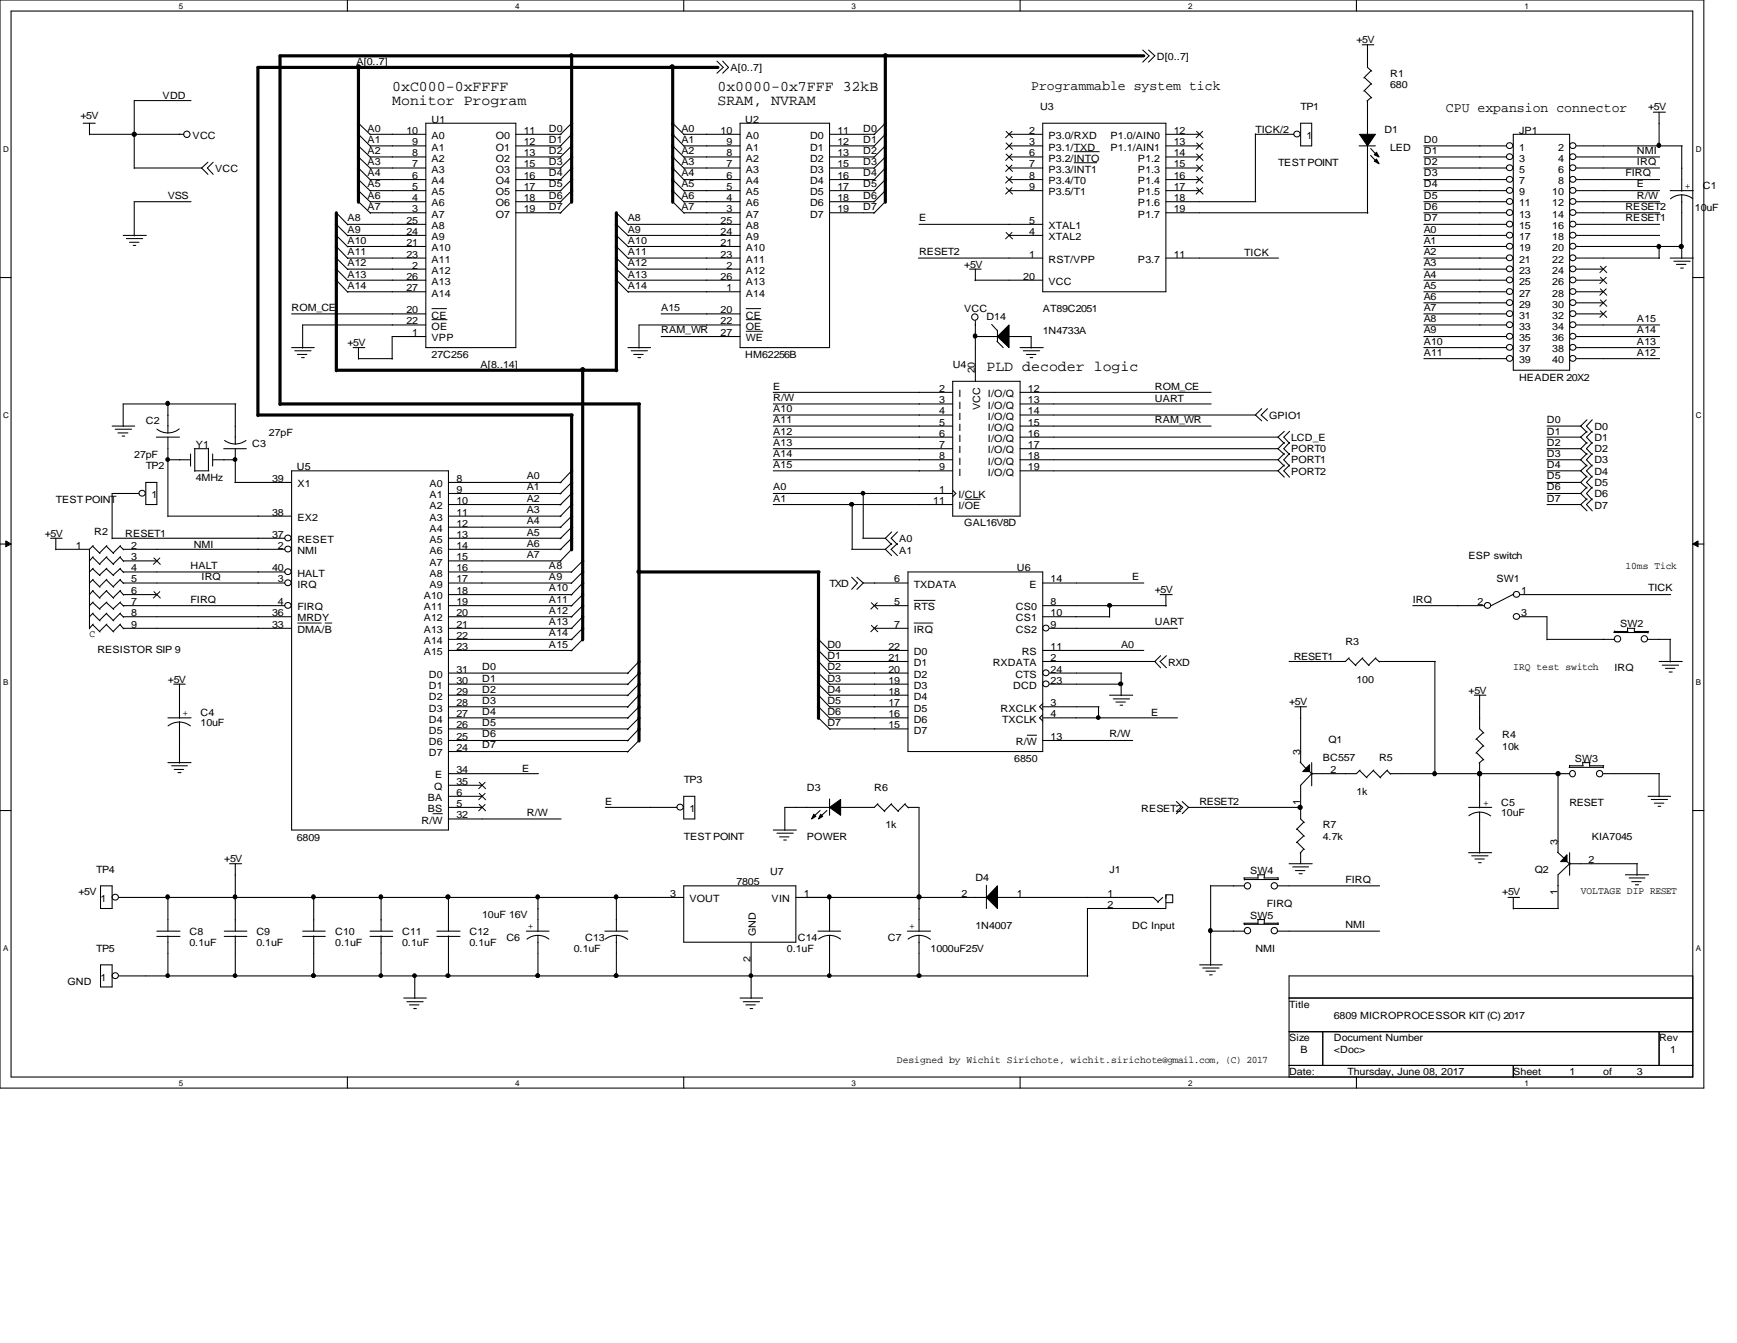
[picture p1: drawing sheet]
<svg xmlns="http://www.w3.org/2000/svg" width="279mm" height="216mm" viewBox="0 0 279 216" stroke-linecap="round" stroke-linejoin="round" font-family="sans-serif">
<path d="M0 0h274.1v174.9h-274.1zM1.8 1.8h270.5v171.3h-270.5z" fill="none" stroke="#000" stroke-width=".17"/>
<g fill="#fff">
<path d="M28.8 .3h.6v1.3h-.6z"/>
<path d="M28.8 173.4h.6v1.4h-.6z"/>
</g>
<path d="M55.9 0v1.8M55.9 173.1v1.8" fill="none" stroke="#000" stroke-width=".17"/>
<g fill="#fff">
<path d="M82.9 .3h.6v1.3h-.6z"/>
<path d="M82.9 173.4h.6v1.4h-.6z"/>
</g>
<path d="M110 0v1.8M110 173.1v1.8" fill="none" stroke="#000" stroke-width=".17"/>
<g fill="#fff">
<path d="M137 .3h.6v1.3h-.6z"/>
<path d="M137 173.4h.6v1.4h-.6z"/>
</g>
<path d="M164.1 0v1.8M164.1 173.1v1.8" fill="none" stroke="#000" stroke-width=".17"/>
<g fill="#fff">
<path d="M191.1 .3h.6v1.3h-.6z"/>
<path d="M191.1 173.4h.6v1.4h-.6z"/>
</g>
<path d="M218.2 0v1.8M218.2 173.1v1.8" fill="none" stroke="#000" stroke-width=".17"/>
<g fill="#fff">
<path d="M245.2 .3h.6v1.3h-.6z"/>
<path d="M245.2 173.4h.6v1.4h-.6z"/>
<path d="M.5 23.2h.9v1.4h-.9z"/>
<path d="M272.8 23.2h.8v1.4h-.8z"/>
<path d="M.5 66h.9v1.4h-.9z"/>
<path d="M272.8 66h.8v1.4h-.8z"/>
</g>
<path d="M0 44.6h1.8M272.3 44.6h1.8" fill="none" stroke="#000" stroke-width=".17"/>
<g fill="#fff">
<path d="M.5 108.9h.8v1.3h-.8z"/>
<path d="M272.8 108.9h.8v1.3h-.8z"/>
</g>
<path d="M0 87.5h1.8M272.3 87.5h1.8" fill="none" stroke="#000" stroke-width=".17"/>
<path d="M.9 87l.9 .5-.9 .4zM272.3 87.5l.8-.5v.9z" fill="#000" stroke="#000" stroke-width=".16"/>
<g fill="#fff">
<path d="M.5 151.7h.7v1.4h-.7z"/>
<path d="M272.8 151.7h.7v1.4h-.7z"/>
</g>
<g fill="none" stroke="#000" stroke-width=".17">
<path d="M13.4 19.8h1.9M14.4 19.8v1.9M30.7 16.2h-9.1v10.9M57.7 19.8l1.9 1.9M68.5 19.8h14.5v36.1h-14.5zM91.9 19.8l-1.8 1.9M108.2 19.8l1.9 1.9M115.3 9.8l1 1-1 1M116.2 9.8l1 1-1 1M119 19.8h14.4v36.1h-14.4zM142.4 19.8l-1.9 1.9M167.7 19.8h19.8v27.1h-19.8z"/>
<path d="M183.8 8l1 1-1 1M184.7 8l1.1 1-1.1 1M209.2 19.8h1.8v3.7h-1.8zM219.1 7.2h1.9M219.5 12.4l1.1 1.1M219.5 14.6l1.1 1.1M220 7.2v3.6l.6 .6M220 16.2v5.5M220.6 11.3l-1.2 1.2M220.6 13.5l-1.2 1.1M220.6 15.7l-.7 .6M265.9 18h2"/>
<path d="M266.9 18v5.5M14.4 21.6h15.1M19.8 37.8h3.7M20.3 38.4h2.6M20.8 38.9h1.6M21.4 39.5h.4M21.6 27h10.9M30.7 32.4h-9.1v5.5M33.4 26.1l-1 .9 1 1M34.3 26.1l-.9 .9 .9 1M54.1 37.8l1.9 1.9M54.1 39.6l1.9 2"/>
<path d="M54.1 36.1l1.9 1.8M54.1 34.2l1.9 2M55.9 37.8h12.6M55.9 36.1h12.6M55.9 39.6h12.6M57.7 28.9l1.9 1.8M57.7 32.4l1.9 1.9M57.7 25.2l1.9 1.9M57.7 30.6l1.9 1.9M57.7 23.5l1.9 1.8M57.7 27l1.9 2M57.7 21.6l1.9 1.9"/>
<path d="M59.5 21.6h9M59.5 23.5h9M59.5 25.2h9M59.5 27h9M59.5 28.9h9M59.5 30.6h9M59.5 32.4h9M59.5 34.2h9M83 21.6h7.3M83 23.5h7.3M83 25.2h7.3M83 27h7.3"/>
<path d="M83 28.9h7.3M83 30.6h7.3M83 32.4h7.3M83 34.2h7.3M91.9 30.6l-1.8 1.9M91.9 21.6l-1.8 1.9M91.9 32.4l-1.8 1.9M91.9 27l-1.8 2M91.9 28.9l-1.8 1.8M91.9 25.2l-1.8 1.9M91.9 23.5l-1.8 1.8M99.1 36.1l2 1.8"/>
<path d="M99.1 34.2l2 2M99.1 39.6l2 2M99.1 37.8l2 1.9M101 37.8h18M101 36.1h18M101 39.6h18M108.2 28.9l1.9 1.8M108.2 30.6l1.9 1.9M108.2 23.5l1.9 1.8M108.2 21.6l1.9 1.9M108.2 25.2l1.9 1.9M108.2 32.4l1.9 1.9"/>
<path d="M108.2 27l1.9 2M110 21.6h9M110 23.5h9M110 25.2h9M110 27h9M110 28.9h9M110 30.6h9M110 32.4h9M110 34.2h9M133.4 21.6h7.3M133.4 23.5h7.3M133.4 25.2h7.3"/>
<path d="M133.4 27h7.3M133.4 28.9h7.3M133.4 30.6h7.3M133.4 32.4h7.3M133.4 34.2h7.3M142.4 23.5l-1.9 1.8M142.4 25.2l-1.9 1.9M142.4 32.4l-1.9 1.9M142.4 28.9l-1.9 1.8M142.4 30.6l-1.9 1.9M142.4 27l-1.9 2M142.4 21.6l-1.9 1.9"/>
<path d="M147.8 36.1h19.9M162.3 37.8h5.4M162.3 21.6h5.4M162.3 23.5h5.4M162.3 25.2h5.4M162.3 27h5.4M162.3 28.9h5.4M162.3 30.6h5.4M187.5 21.6h5.5M187.5 23.5h5.5M187.5 25.2h5.5M187.5 27h5.5"/>
<path d="M187.5 28.9h5.5M187.5 30.6h5.5M187.5 32.4h14.5M187.5 34.2h32.5M201.9 21.6h6.2M201.9 21.5v10.9M218.6 23.5h2.6M220 23.5v10.8M220.5 23.9l1.1 1.2M220.5 25l1.1 1.2M229 37.8h13.3M229 23.5h13.3"/>
<path d="M229 25.2h13.3M229 27h13.3M229 28.9h13.3M229 30.6h13.3M229 32.4h13.3M229 34.2h13.3M229 36.1h13.3M229 39.6h13.3M243.4 21.6h9.1v37.9h-9.1zM253.6 37.8h13.4M253.6 23.5h17M253.6 25.2h13.4"/>
<path d="M253.6 27h13.4M253.6 28.9h13.4M253.6 30.6h13.4M253.6 32.4h13.4M253.6 34.2h13.4M253.6 36.1h13.4M253.6 39.6h17M266.9 39.6v2M268.6 30.6h3.8M270.5 31.3l1.1 .2 .7 .4M270.5 31.3l-1.1 .3-.7 .4M270.5 23.5v7.2"/>
<path d="M270.5 31.3v10.3M46.9 55.9h3.6M46.9 50.5h21.6M47.4 56.4h2.6M47.8 57h1.6M48.5 57.5h.4M54.1 43.3l1.9 1.8M54.1 45l1.9 2M54.1 41.5l1.9 1.8M55.9 43.3h12.6M55.9 41.5h12.6M55.9 45h12.6"/>
<path d="M55.9 46.9h12.6M56.8 55.9h1.9M57.7 55.9v1.8M57.7 57.7h5.5M68.5 52.2h-19.8v3.8M68.5 54.1h-5.4v3.6M99.1 43.3l2 1.8M99.1 41.5l2 1.8M99.1 45l2 2M101 43.3h18M101 55.9h3.6M101 41.5h18"/>
<path d="M101 45h18M101 46.9h18M101.5 56.4h2.6M101.9 57h1.6M102.6 57.5h.4M106.3 50.5h12.7M106.3 54.1h12.7M119 52.2h-16.2v3.8M147.7 41.5h20M156 43.3h1.8M156.8 45h10.9M156.9 43.3v1.8"/>
<path d="M156.9 51.6v9.7M156.9 54.1h3.5M159.5 52.2l.9 1M160.4 54.9l1 1M160.4 53.1v1.8M162.2 54.1h3.7v1.9M164.1 55.9h3.7M164.6 56.4h2.6M165.1 57h1.5M165.7 57.5h.4M187.5 41.5h18.2M229 43.3h13.3"/>
<path d="M229 55.9h13.3M229 41.5h13.3M229 45h13.3M229 46.9h13.3M229 48.7h13.3M229 50.5h13.3M229 52.2h13.3M229 54.1h13.3M229 57.7h13.3M253.6 43.3h4.3M253.6 55.9h13.4M253.6 41.5h13.4"/>
<path d="M253.6 45h4.3M253.6 46.9h4.3M253.6 48.7h4.3M253.6 50.5h4.3M253.6 52.2h13.4M253.6 54.1h13.4M253.6 57.7h13.4M268.6 41.5h3.8M269.2 42h2.7M269.7 42.5h1.5M270.3 43.1h.5M18 68.5h3.7"/>
<path d="M18.5 69h2.7M19 69.6h1.6M19.6 70.1h.5M22.4 79.3h-4.4v7.3M23.5 77.6h1.7v3.5h-1.7zM25.1 70.3h3.8M25.2 69l.7 .4 1.1 .2M27 64.9v4.7M27 70.3v12.8M27 73.9h3.6M28.8 69l-.6 .4-1.2 .2M30.6 73v1.9"/>
<path d="M31.2 72.1h2.3M31.3 75.7h2.3M31.3 72.1v3.7M33.5 72.1v3.6M34.2 73v1.9M34.2 73.9h3.6M36 72.1h3.6M36.1 70.8l.7 .4 1 .2M37.8 77.6h9.1M37.8 64.9v6.5M37.8 72.1v5.5M37.9 64.9h-18.1v3.7"/>
<path d="M39.6 70.8l-.7 .4-1.1 .2M46.9 75.7h25.2v57.7h-25.2zM72.1 77.6h18.2M72.1 79.3h18.2M91.9 75.7l-1.8 1.9M91.9 79.3l-1.8 1.9M91.9 77.6l-1.8 1.8M124.4 68.5h28.8M124.4 75.7h28.8M124.4 79.3h28.8M124.4 72.1h28.8M124.4 73.9h28.8"/>
<path d="M124.4 70.3h28.8M124.4 63.1h28.8M124.4 64.9h28.8M124.4 66.7h28.8M138.9 79.2v7.3M153.2 61.3h10.9v21.7h-10.9zM153.2 78.8l.6 .5-.6 .5M164.1 68.5h30.7M164.1 75.7h41.6M164.1 72.1h41.6M164.1 73.9h41.6M164.1 70.3h41.6"/>
<path d="M164.1 63.1h30.7M164.1 64.9h30.7M164.1 66.7h37.9M202.9 65.7l-1 1 1 .9M203.9 65.7l-1 1 1 .9M206.6 72.9l-1 1 1 1M206.6 71.1l-1 1 1 1M206.6 69.3l-1 1 1 1M206.6 74.8l-1 .9 1 1M207.4 72.9l-.9 1 .9 1M207.4 71.1l-.9 1 .9 1M207.4 69.3l-.9 1 .9 1"/>
<path d="M207.4 74.8l-.9 .9 .9 1M248.8 68.5h5.5M248.8 75.7h5.5M248.8 77.6h5.5M248.8 79.3h5.5M248.8 72.1h5.5M248.8 73.9h5.5M248.8 70.3h5.5M255.3 78.3l-1 1 1 1M255.3 72.9l-1 1 1 1M255.3 74.8l-1 .9 1 1M255.3 69.3l-1 1 1 1"/>
<path d="M255.3 76.5l-1 1.1 1 .9M255.3 71.1l-1 1 1 1M255.3 67.5l-1 1 1 1M256.1 78.3l-.9 1 .9 1M256.1 72.9l-.9 1 .9 1M256.1 74.8l-.9 .9 .9 1M256.1 69.3l-.9 1 .9 1M256.1 76.5l-.9 1.1 .9 .9M256.1 71.1l-.9 1 .9 1M256.1 67.5l-.9 1 .9 1M8.1 86.5h1.9M9 86.5v1.9"/>
<path d="M9 88.3h5.4M14.4 88.3v12.8M14.9 93.2l1.2 1.2M14.9 95l1.2 1.2M14.9 96.9l1.2 1.1M14.9 98.6l1.2 1.2M14.9 87.8l1.2 1.2M14.9 89.6l1.2 1.2M14.9 91.4l1.2 1.1M15 93.1l-.6 .6M15 94.9l-.6 .7M15 96.8l-.6 .6"/>
<path d="M15 98.6l-.6 .5M15 87.7l-.6 .6M15 89.5l-.6 .7M15 91.4l-.6 .5M17.1 93.2l1.2 1.2M17.1 95l1.2 1.2M17.1 96.9l1.2 1.1M17.1 98.6l1.2 1.2M17.1 87.8l1.2 1.2M17.1 89.6l1.2 1.2M17.1 91.4l1.2 1.1M17.2 93.1l-1.2 1.2"/>
<path d="M17.2 94.9l-1.2 1.2M17.2 96.8l-1.2 1.1M17.2 98.6l-1.2 1.1M17.2 87.7l-1.2 1.2M17.2 89.5l-1.2 1.2M17.2 91.4l-1.2 1.1M18 86.5h27.8M19.3 93.2l.6 .6M19.3 95l.6 .7M19.3 96.9l.6 .6M19.3 98.6l.6 .6M19.3 87.8l.6 .6"/>
<path d="M19.3 89.6l.6 .7M19.3 91.4l.6 .6M19.4 93.1l-1.2 1.2M19.4 94.9l-1.2 1.2M19.4 96.8l-1.2 1.1M19.4 98.6l-1.2 1.1M19.4 87.7l-1.2 1.2M19.4 89.5l-1.2 1.2M19.4 91.4l-1.2 1.1M19.8 95.6h5.4M19.8 88.3h26M19.8 91.9h26"/>
<path d="M19.8 93.7h26M19.8 97.4h26M19.8 99.1h27.1M19.8 90.2h5.4M27 83h19.9M72.1 95.6h19.9M72.1 86.5h18.2M72.1 83h18.2M72.1 88.3h18.2M72.1 91.9h19.8M72.1 93.7h19.8M72.1 97.4h19.9"/>
<path d="M72.1 99.1h19.9M72.1 81.1h18.2M72.1 84.8h18.2M72.1 90.2h18.2M91.9 84.8l-1.8 1.8M91.9 88.3l-1.8 2M91.9 81.1l-1.8 2M91.9 83l-1.8 1.8M91.9 86.5l-1.8 1.9M93.7 95.6l-1.8 1.9M93.7 91.9l-1.8 1.9M93.7 93.7l-1.8 2"/>
<path d="M93.7 97.4l-1.8 1.8M93.7 99.1l-1.8 2M93.7 90.2l-1.8 1.8M124.4 81.1h28.8M137 92.8l.9 .9-.9 1M137 88.3h5.4M137.1 81v7.3M137.8 92.8l1.1 .9M138.8 86.5h3.6M138.9 93.7l-1.1 1M138.9 93.7h7.1M140.6 97.4h5.4"/>
<path d="M142.4 88.3l1 1M142.4 86.5l1 1M143.4 87.4l-1 .9M143.4 85.5l-1 1M144.4 87.4l-1.1 .9 1.1 1M144.4 85.5l-1.1 1 1.1 1M146 91.9h21.7v28.9h-21.7zM167.7 93.7h16.3M167.7 97.4h19.9M167.7 99.1h10.8M178.5 97.4v1.8M186.6 95.6h2"/>
<path d="M187.5 95.6v1.9M227.2 97.4h11.6M243.5 95.5l-3.6 1.9M244.5 95.6h24.2M244.5 99.1h4.3v3.8M248.8 81.1h5.5M255.3 80.2l-1 .9 1 1M256.1 80.2l-.9 .9 .9 1M14.9 100.4l1.2 1.2M15 100.3l-.6 .7M17.1 100.4l1.2 1.2M17.2 100.3l-1.2 1.2"/>
<path d="M19.3 100.4l.6 .7M19.4 100.3l-1.2 1.2M19.8 101h27.1M27 115.4h3.7M27.9 110h1.9M28.9 116.1l.7 .1 1 .5M28.9 116.1l-.8 .1-1.1 .5M28.9 110v5.5M28.9 116.1v6.6M72.1 111.8h29M72.1 113.6h29M72.1 110h29"/>
<path d="M72.1 101h19.9M72.1 102.8h19.9M72.1 104.6h19.9M72.1 108.2h29M72.1 115.4h29M72.1 117.2h29M72.1 119h29M93.7 102.8l-1.8 1.8M93.7 101l-1.8 1.9M102.8 106.3l-1.9 2M102.8 117.2l-1.9 1.9M102.8 111.8l-1.9 1.9"/>
<path d="M102.8 119l-1.9 1.9M102.8 113.6l-1.9 1.9M102.8 108.2l-1.9 1.9M102.8 115.4l-1.9 1.9M102.8 110l-1.9 1.8M131.7 113.6l1.8 1.9M131.7 115.4l1.8 1.9M131.7 106.3l1.8 2M131.7 104.6l1.8 1.8M131.7 110l1.8 1.8M131.7 111.8l1.8 1.9M131.7 108.2l1.8 1.9"/>
<path d="M131.7 102.8l1.8 1.8M133.4 111.8h12.6M133.4 106.3h12.6M133.4 113.6h12.6M133.4 110h12.6M133.4 104.6h12.6M133.4 108.2h12.6M133.4 115.4h12.6M133.4 117.2h12.6M140.6 101h5.4M167.7 106.3h18.1M167.7 113.6h9.1"/>
<path d="M167.7 104.6h16.3M167.7 115.4h21.7M167.7 119h14.5M167.7 113.1l-.5 .5 .5 .5M167.7 114.9l-.5 .5 .5 .5M168.8 110h11.6M168.8 101h20.6M168.8 108.2h11.6M176.7 113.6v1.9M178.5 111.8h3.7M179.1 112.4h2.6M179.5 112.9h1.5"/>
<path d="M180.2 113.4h.4M180.3 108.2v3.6M186.7 105.4l-.9 .9 .9 1.1M187.6 105.4l-1 .9 1 1.1M208.3 113.6h1.8M209.2 113.6v9M216.9 105.8l1.2 1.2M217 105.7l-.6 .6h-9.1M219.1 105.8l1.1 1.2M219.2 105.7l-1.2 1.2M221.2 105.8l.7 .6M221.3 105.7l-1.2 1.2"/>
<path d="M221.8 106.3h9.1M230.8 106.3v18.2M237.2 111.8h1.8M237.5 118.8l1.2 1.2M238 111.8v5.4l.7 .7M238.6 117.8l-1.2 1.1M238.6 119.9l-1.2 1.2M248.8 102.8h10.9M259.6 101.7h5.5M259.7 101.4v.3M259.7 101.5h2.2M261.8 100.9v.6"/>
<path d="M261.8 101h1.2M262.9 101.5h2.3M262.9 101v.6M265.1 101.5v.3M265.1 102.8h3.6M266.9 106.3h3.7M267.4 106.9h2.6M267.9 107.4h1.5M268.5 108h.5M268.6 102.8v3.6M0 130.3h1.8M27 122.6h3.7"/>
<path d="M27.6 123.1h2.5M28 123.7h1.5M28.6 124.2h.5M36.9 138.9h2M37.8 138.9v10.8M72.1 128h5.5M72.1 124.4h14.5M72.1 120.8h29M72.1 126.2h5.5M72.1 129.8h5.5M72.1 131.7h18.2M97.4 129.8h11.5"/>
<path d="M110 128h1.8v3.7h-1.8zM124.4 133.4h3.7M125 133.9h2.6M125.4 134.5h1.5M126.1 135h.4M131.9 130.3l-1.2 1.1M133 130.3l-1.2 1.1M133.4 129.8h-7.2v3.7M133.4 128.4v2.7M141.1 129.3l1.2 1.2M141.2 129.2l-.6 .6h-5.5M143.3 129.3l1.2 1.2"/>
<path d="M143.4 129.2l-1.2 1.2M145.5 129.3l.6 .6M145.6 129.2l-1.2 1.2M146 129.8h1.8v20M189.2 128.9l1 .9-1 1M190.2 128.9l1 .9M191.2 129.8l-1 1M191.2 129.8h18.1M207.3 138.9h3.8M207.9 139.4h2.6M208.4 140h1.5M208.6 133.3l1.2 1.2"/>
<path d="M208.6 135.4l1.2 1.2M209.1 122.5l1 1M209.2 137.1v1.8M209.7 132.2l-1.2 1.1M209.7 134.4l-1.2 1.1M209.7 136.5l-.6 .7M210.7 124l.4 .5M211 122.6v3.7M211.1 124.3l-1.9 1.9v5.5l.6 .5M218.7 123.9l1.2 1.2M218.8 123.8l-.6 .6h-7.3M220.9 123.9l1.2 1.2"/>
<path d="M221 123.8l-1.2 1.2M223.1 123.9l.6 .6M223.2 123.8l-1.2 1.2M223.6 124.4h28.9M236.2 137.1h3.7M236.2 129.8h3.7M236.7 137.6h2.7M237.2 138.1h1.6M237.5 121l1.2 1.2M237.8 138.7h.5M238 130.6l.8 .1 1 .5M238 130.6l-1.1 .2-.6 .3"/>
<path d="M238 122.6v7.3M238 130.6v6.6M238.6 122.1l-.7 .6M250.5 137l1 .9M250.6 124.3v12.8M252.1 138.5l.5 .4M252.4 138.9h11M252.4 123.4h5.5M252.5 123.1h2.2M252.5 123v.4M252.5 137.1v3.6M252.6 138.8l-2 1.8v5.4"/>
<path d="M254.6 122.6h1.2M254.6 122.5v.6M255.7 123.1h2.3M255.7 122.6v.6M257.9 123.1v.3M257.9 124.4h9.1M263.3 138.9v1.8M265.1 128h3.6M265.6 128.5h2.6M266.1 129.1h1.5M266.7 129.6h.4M266.9 124.4v3.7"/>
<path d="M272.3 130.3h1.8M16.2 155.1h1.8v3.6h-1.8zM16.2 142.4h1.8v3.6h-1.8zM19.1 156.9h155.9M19.1 144.3h90.9M25.2 149.7h3.8M25.2 150.5h3.8M27 144.2v5.5M27 150.5v6.5M36.1 149.7h3.6M36.1 150.5h3.6M37.8 150.5v6.5"/>
<path d="M48.7 149.7h3.6M48.7 150.5h3.6M50.5 144.3v5.4M50.5 150.5v6.5M59.5 149.7h3.7M59.5 150.5h3.7M61.3 144.3v5.4M61.3 150.5v6.5M66.7 156.9v3.6M70.3 149.7h3.7M70.3 150.5h3.7M72.1 144.3v5.4"/>
<path d="M72.1 150.5v6.5M84.7 149.7h3.6M86.5 150.4l-1.1 .2-.6 .4M86.5 150.4l1.1 .2 .7 .4M86.5 144.3v5.5M86.5 150.4v6.6M97.3 149.7h3.7M99.1 150.4l-1.1 .2-.6 .4M99.1 150.4l1.2 .2 .7 .4M99.1 144.3v5.4M99.1 150.4v6.6M110 142.4h18v9.1h-18z"/>
<path d="M120.8 151.5v9M128 144.3h30.7M131.6 149.7h3.6M133.4 150.4l-1.1 .2-.6 .4M133.4 150.4l1.1 .2 .7 .4M133.4 144.3v5.4M133.4 150.4v6.6M146 149.7h3.7M147.8 150.4l-1.1 .2-.6 .4M147.8 150.4l1.2 .2 .6 .4M147.8 150.4v6.6M158.7 142.3v3.7"/>
<path d="M160.4 144.3h25.2M185.5 144.3l.9 .7M187 144.3l-.8 .7M187.5 143.8v2.2h-12.6v11M187.5 144.4v-.6h1.1v1.3h-1.1M193 155.1h3.6M193.5 155.6h2.6M194 156.1h1.5M194.6 156.7h.4M194.7 149.7h5.5M194.7 142.4h5.5M194.7 142.3v12.9"/>
<path d="M200.1 141.1h2.3M200.1 148.4h2.3M200.2 148.6h5.5M200.2 141.1v.4M200.2 148.4v.3M200.2 141.4h5.5M202.3 140.6h1.1M202.3 147.8h1.1M202.4 140.6v.6M202.4 147.8v.7M203.3 141.1h2.3M203.3 148.4h2.3"/>
<path d="M203.4 140.5v.6M203.4 147.7v.7M205.6 149.7h16.3M205.6 142.4h16.3M205.6 141.1v.3M205.6 148.3v.3M207.3 156.9h65v16.2h-65zM209 140.5h.5M242.6 144.3h1.8M243.4 144.3v1.8M243.4 146h7.3M261.5 140.6h3.7"/>
<path d="M262 141.1h2.6M262.5 141.7h1.5M263.1 142.2h.5M64.9 160.4h3.7M65.4 161h2.7M65.9 161.5h1.5M66.5 162.1h.5M119 160.4h3.7M119.5 161h2.7M120 161.5h1.5M120.6 162.1h.5M207.3 160.4h65"/>
<path d="M207.3 165.9h65M207.3 171.3h65M212.8 165.9v5.4M243.4 171.3v1.8M266.9 165.9v5.4"/>
<circle cx="30.1" cy="21.6" r=".51"/>
<circle cx="208.6" cy="21.5" r=".49"/>
<circle cx="242.8" cy="30.6" r=".49"/>
<circle cx="242.8" cy="37.8" r=".49"/>
<circle cx="242.8" cy="23.4" r=".49"/>
<circle cx="242.8" cy="27" r=".49"/>
<circle cx="242.8" cy="32.4" r=".49"/>
<circle cx="242.8" cy="36" r=".49"/>
<circle cx="242.8" cy="39.6" r=".49"/>
<circle cx="242.8" cy="28.8" r=".49"/>
<circle cx="242.8" cy="34.2" r=".49"/>
<circle cx="242.8" cy="25.2" r=".49"/>
<circle cx="253" cy="30.6" r=".49"/>
<circle cx="253" cy="36" r=".49"/>
<circle cx="253" cy="23.4" r=".49"/>
<circle cx="253" cy="27" r=".49"/>
<circle cx="253" cy="32.4" r=".49"/>
<circle cx="253" cy="37.8" r=".49"/>
<circle cx="253" cy="39.6" r=".49"/>
<circle cx="253" cy="34.2" r=".49"/>
<circle cx="253" cy="28.8" r=".49"/>
<circle cx="253" cy="25.2" r=".49"/>
<circle cx="156.8" cy="51" r=".51"/>
<circle cx="242.8" cy="45" r=".49"/>
<circle cx="242.8" cy="46.9" r=".49"/>
<circle cx="242.8" cy="55.8" r=".49"/>
<circle cx="242.8" cy="57.6" r=".49"/>
<circle cx="242.8" cy="48.6" r=".49"/>
<circle cx="242.8" cy="41.4" r=".49"/>
<circle cx="242.8" cy="43.2" r=".49"/>
<circle cx="242.8" cy="50.4" r=".49"/>
<circle cx="242.8" cy="54.1" r=".49"/>
<circle cx="242.8" cy="52.2" r=".49"/>
<circle cx="253" cy="57.6" r=".49"/>
<circle cx="253" cy="55.8" r=".49"/>
<circle cx="253" cy="46.9" r=".49"/>
<circle cx="253" cy="48.6" r=".49"/>
<circle cx="253" cy="45" r=".49"/>
<circle cx="253" cy="52.2" r=".49"/>
<circle cx="253" cy="43.2" r=".49"/>
<circle cx="253" cy="50.4" r=".49"/>
<circle cx="253" cy="41.4" r=".49"/>
<circle cx="253" cy="54.1" r=".49"/>
<circle cx="22.9" cy="79.3" r=".49"/>
<circle cx="46.3" cy="93.7" r=".49"/>
<circle cx="46.3" cy="86.5" r=".49"/>
<circle cx="46.3" cy="97.3" r=".49"/>
<circle cx="46.3" cy="88.3" r=".49"/>
<circle cx="46.3" cy="91.9" r=".49"/>
<circle cx="239.3" cy="97.3" r=".49"/>
<circle cx="243.9" cy="95.5" r=".49"/>
<circle cx="243.9" cy="99.1" r=".49"/>
<circle cx="168.3" cy="108.2" r=".49"/>
<circle cx="168.3" cy="101" r=".49"/>
<circle cx="168.3" cy="109.9" r=".49"/>
<circle cx="260.2" cy="102.7" r=".51"/>
<circle cx="264.5" cy="102.7" r=".51"/>
<circle cx="109.4" cy="129.8" r=".49"/>
<circle cx="252.9" cy="124.4" r=".49"/>
<circle cx="257.3" cy="124.4" r=".51"/>
<circle cx="18.6" cy="156.8" r=".49"/>
<circle cx="18.6" cy="144.2" r=".49"/>
<circle cx="200.7" cy="149.6" r=".51"/>
<circle cx="200.7" cy="142.4" r=".51"/>
<circle cx="205" cy="149.6" r=".51"/>
<circle cx="205" cy="142.4" r=".51"/>
</g>
<g fill="none" stroke="#000" stroke-width=".16">
<path d="M161.8 21.1l1.1 1.1M161.8 22.9l1.1 1.1M161.8 24.7l1.1 1.1M161.8 26.5l1.1 1.1M161.8 28.4l1.1 1.1M161.8 30.1l1.1 1.1M161.8 37.3l1.1 1.1M162.8 21.1l-1.1 1.1M162.8 22.9l-1.1 1.1M162.8 24.7l-1.1 1.1M162.8 26.5l-1.1 1.1M162.8 28.4l-1.1 1.1"/>
<path d="M162.8 30.1l-1.1 1.1M162.8 37.3l-1.1 1.1M172.7 24.4h4.2M172.7 26.2h3.7M192.4 21.1l1.1 1.1M192.4 22.9l1.1 1.1M192.4 24.7l1.1 1.1M192.4 26.5l1.1 1.1M192.4 28.4l1.1 1.1M192.4 30.1l1.1 1.1M193.5 21.1l-1.1 1.1M193.5 22.9l-1.1 1.1"/>
<path d="M193.5 24.7l-1.1 1.1M193.5 26.5l-1.1 1.1M193.5 28.4l-1.1 1.1M193.5 30.1l-1.1 1.1M69.4 49.6h2.5M69.4 51.4h2.6M120 49.6h2.4M120 51.4h2.5M120 53.3h2.8M257.4 42.8l1.1 1.1M257.4 44.5l1.1 1.1M257.4 46.4l1.1 1.1"/>
<path d="M257.4 48.2l1.1 1.1M257.4 50l1.1 1.1M258.4 42.8l-1.1 1.1M258.4 44.5l-1.1 1.1M258.4 46.4l-1.1 1.1M258.4 48.2l-1.1 1.1M258.4 50l-1.1 1.1M24.7 89.7l1.1 1.1M24.7 95.1l1.1 1.1M25.7 89.7l-1.1 1.1M25.7 95.1l-1.1 1.1M140.1 96.9l1.1 1.1"/>
<path d="M141.1 96.9l-1.1 1.1M147 96.5h3.5M155.2 80.3h2.5M47.8 100.2h3.9M52.2 100.2h1.2M140.1 100.5l1.1 1.1M141.1 100.5l-1.1 1.1M147 100.2h3.1M165.2 118.2h1.6M69.6 130.8h1.6M77 125.7l1.1 1.1M77 127.5l1.1 1.1"/>
<path d="M77 129.3l1.1 1.1M78.1 125.7l-1.1 1.1M78.1 127.5l-1.1 1.1M78.1 129.3l-1.1 1.1"/>
</g>
<g fill="#000" stroke="#000" stroke-width=".17">
<path d="M160.4 54.1l1.9-1.9v3.7zM209.5 124l1.2-1.1v1.1zM252.1 137.4v1.1h-1.1zM160.4 142.4v3.6l-1.7-1.7z"/>
<path d="M218.7 21.6h2.5l-1.2 1.9z" fill-rule="evenodd"/>
<path d="M221.4 25.6l.4 .7-.7-.4z" fill-rule="evenodd"/>
<path d="M221.4 24.5l.4 .7-.7-.3z" fill-rule="evenodd"/>
<path d="M130.9 130.9l.3 .3-.6 .5z" fill-rule="evenodd"/>
<path d="M132 130.9l.3 .3-.6 .5z" fill-rule="evenodd"/>
<path d="M133.4 129.8l1.8-1.3v2.6z" fill-rule="evenodd"/>
<circle cx="57.7" cy="10.8" r=".34"/>
<circle cx="91.9" cy="8.9" r=".3"/>
<circle cx="108.1" cy="10.8" r=".34"/>
<circle cx="142.4" cy="8.9" r=".32"/>
<circle cx="21.6" cy="21.6" r=".34"/>
<circle cx="266.8" cy="39.6" r=".32"/>
<circle cx="266.8" cy="23.4" r=".32"/>
<circle cx="270.4" cy="39.6" r=".34"/>
<circle cx="93.7" cy="59.4" r=".34"/>
<circle cx="156.8" cy="54" r=".32"/>
<circle cx="26.9" cy="64.9" r=".32"/>
<circle cx="27" cy="73.9" r=".3"/>
<circle cx="37.8" cy="73.9" r=".3"/>
<circle cx="138.8" cy="79.3" r=".3"/>
<circle cx="102.7" cy="91.9" r=".3"/>
<circle cx="137" cy="81.1" r=".32"/>
<circle cx="178.5" cy="97.3" r=".32"/>
<circle cx="176.7" cy="115.4" r=".3"/>
<circle cx="180.3" cy="109.9" r=".32"/>
<circle cx="209.1" cy="129.8" r=".34"/>
<circle cx="230.7" cy="124.4" r=".32"/>
<circle cx="238" cy="124.4" r=".34"/>
<circle cx="250.6" cy="124.4" r=".34"/>
<circle cx="26.9" cy="144.2" r=".32"/>
<circle cx="27" cy="156.8" r=".3"/>
<circle cx="37.8" cy="144.2" r=".32"/>
<circle cx="37.8" cy="156.8" r=".3"/>
<circle cx="50.4" cy="144.2" r=".32"/>
<circle cx="50.4" cy="156.8" r=".3"/>
<circle cx="61.2" cy="144.2" r=".32"/>
<circle cx="61.3" cy="156.8" r=".3"/>
<circle cx="66.7" cy="156.8" r=".3"/>
<circle cx="72.1" cy="144.2" r=".34"/>
<circle cx="72.1" cy="156.8" r=".32"/>
<circle cx="86.5" cy="144.2" r=".32"/>
<circle cx="86.5" cy="156.8" r=".3"/>
<circle cx="99.1" cy="144.2" r=".32"/>
<circle cx="99.1" cy="156.8" r=".3"/>
<circle cx="120.8" cy="156.8" r=".3"/>
<circle cx="133.4" cy="144.2" r=".32"/>
<circle cx="133.4" cy="156.8" r=".3"/>
<circle cx="147.8" cy="144.2" r=".34"/>
<circle cx="147.8" cy="156.8" r=".32"/>
<circle cx="194.7" cy="149.6" r=".32"/>
</g>
<g fill="none" stroke="#000" stroke-width=".51">
<path d="M57.7 10.8v21.7M91.9 9v23.5M108.2 10.8v21.7M115.5 10.8h-74v56M142.4 9v23.5M184 9h-139v56M54.1 34.2v25.4M99.1 34.2v25.4M54.1 59.5h45.1M93.7 59.5v43.4M41.5 66.7h50.5M45 64.9h57.9"/>
<path d="M91.9 66.7v21.7M102.8 64.9v54.2M102.8 91.9h28.9M131.7 91.9v23.6"/>
</g>
<g font-size="2.4">
<text x="63.1" y="14.6">0xC000-0xFFFF</text>
<text x="63.1" y="16.9">Monitor Program</text>
<text x="115.4" y="14.6">0x0000-0x7FFF 32kB</text>
<text x="115.4" y="16.9">SRAM, NVRAM</text>
<text x="158.7" y="59.6">PLD decoder logic</text>
</g>
<g font-size="2.2">
<text x="165.9" y="14.5">Programmable system tick</text>
<text x="232.6" y="18">CPU expansion connector</text>
</g>
<g font-size="1.6">
<text x="57.3" y="10.5">A[0..7]</text>
<text x="117.5" y="11.4">A[0..7]</text>
<text x="186.1" y="9.7">D[0..7]</text>
<text x="218.2" y="6.9">+5V</text>
<text x="26.2" y="15.9">VDD</text>
<text x="167.3" y="17.7">U3</text>
<text x="209.2" y="17.7">TP1</text>
<text x="223.6" y="12.4">R1</text>
<text x="223.6" y="14.1">680</text>
<text x="265.1" y="17.7">+5V</text>
<text x="13" y="19.1">+5V</text>
<text x="31" y="22.3">VCC</text>
<text x="59.1" y="22.9">A1</text>
<text x="59.1" y="21.2">A0</text>
<text x="65.4" y="21.5">10</text>
<text x="66.3" y="23.4">9</text>
<text x="69.4" y="19.7">U1</text>
<text x="69.4" y="22.4">A0</text>
<text x="79.8" y="22.4">O0</text>
<text x="84.2" y="21.5">11</text>
<text x="84.2" y="23.4">12</text>
<text x="88.3" y="21.2">D0</text>
<text x="88.3" y="22.9">D1</text>
<text x="109.6" y="22.9">A1</text>
<text x="109.6" y="21.2">A0</text>
<text x="115.9" y="21.5">10</text>
<text x="116.8" y="23.4">9</text>
<text x="119.9" y="19.7">U2</text>
<text x="120" y="22.4">A0</text>
<text x="130.3" y="22.4">D0</text>
<text x="134.7" y="21.5">11</text>
<text x="134.7" y="23.4">12</text>
<text x="138.9" y="22.9">D1</text>
<text x="138.9" y="21.2">D0</text>
<text x="165.5" y="21.5">2</text>
<text x="165.5" y="23.4">3</text>
<text x="168.7" y="22.4">P3.0/RXD</text>
<text x="178.6" y="22.4">P1.0/AIN0</text>
<text x="188.8" y="21.5">12</text>
<text x="188.8" y="23.4">13</text>
<text x="201.9" y="21.3">TICK/2</text>
<text x="210.1" y="22.4">1</text>
<text x="222.7" y="21.3">D1</text>
<text x="229" y="22.9">D0</text>
<text x="244.3" y="21.5">JP1</text>
<text x="34.6" y="27.7">VCC</text>
<text x="59.1" y="26.6">A3</text>
<text x="59.1" y="28.4">A4</text>
<text x="59.1" y="24.7">A2</text>
<text x="66.3" y="25.1">8</text>
<text x="66.3" y="26.9">7</text>
<text x="66.3" y="28.8">6</text>
<text x="69.4" y="24.2">A1</text>
<text x="69.4" y="26">A2</text>
<text x="69.4" y="27.8">A3</text>
<text x="69.4" y="29.6">A4</text>
<text x="79.8" y="24.2">O1</text>
<text x="79.8" y="26">O2</text>
<text x="79.8" y="27.8">O3</text>
<text x="79.8" y="29.6">O4</text>
<text x="84.2" y="25.1">13</text>
<text x="84.2" y="26.9">15</text>
<text x="84.2" y="28.8">16</text>
<text x="88.3" y="24.7">D2</text>
<text x="88.3" y="28.4">D4</text>
<text x="88.3" y="26.6">D3</text>
<text x="109.6" y="26.6">A3</text>
<text x="109.6" y="28.4">A4</text>
<text x="109.6" y="24.7">A2</text>
<text x="116.8" y="25.1">8</text>
<text x="116.8" y="26.9">7</text>
<text x="116.8" y="28.8">6</text>
<text x="120" y="24.2">A1</text>
<text x="120" y="26">A2</text>
<text x="120" y="27.8">A3</text>
<text x="120" y="29.6">A4</text>
<text x="130.3" y="24.2">D1</text>
<text x="130.3" y="26">D2</text>
<text x="130.3" y="27.8">D3</text>
<text x="130.3" y="29.6">D4</text>
<text x="134.7" y="25.1">13</text>
<text x="134.7" y="26.9">15</text>
<text x="134.7" y="28.8">16</text>
<text x="138.9" y="24.7">D2</text>
<text x="138.9" y="26.6">D3</text>
<text x="138.9" y="28.4">D4</text>
<text x="165.5" y="25.1">6</text>
<text x="165.5" y="26.9">7</text>
<text x="165.5" y="28.8">8</text>
<text x="168.7" y="24.2">P3.1/TXD</text>
<text x="168.7" y="26">P3.2/INTO</text>
<text x="168.7" y="27.8">P3.3/INT1</text>
<text x="168.7" y="29.6">P3.4/T0</text>
<text x="178.6" y="24.2">P1.1/AIN1</text>
<text x="183" y="26">P1.2</text>
<text x="183" y="27.8">P1.3</text>
<text x="183" y="29.6">P1.4</text>
<text x="188.8" y="25.1">14</text>
<text x="188.8" y="26.9">15</text>
<text x="188.8" y="28.8">16</text>
<text x="205.6" y="26.8">TEST POINT</text>
<text x="223.6" y="24.2">LED</text>
<text x="229" y="24.7">D1</text>
<text x="229" y="28.4">D3</text>
<text x="229" y="26.6">D2</text>
<text x="244.3" y="24.2">1</text>
<text x="244.3" y="26">3</text>
<text x="244.3" y="27.8">5</text>
<text x="244.3" y="29.6">7</text>
<text x="250.6" y="24.2">2</text>
<text x="250.6" y="26">4</text>
<text x="250.6" y="27.8">6</text>
<text x="250.6" y="29.6">8</text>
<text x="261.5" y="28.4">FIRQ</text>
<text x="263.3" y="26.6">IRQ</text>
<text x="263.3" y="24.7">NMI</text>
<text x="27" y="32">VSS</text>
<text x="55.9" y="35.6">A8</text>
<text x="59.1" y="33.8">A7</text>
<text x="59.1" y="30.1">A5</text>
<text x="59.1" y="32">A6</text>
<text x="65.4" y="36">25</text>
<text x="66.3" y="30.6">5</text>
<text x="66.3" y="32.3">4</text>
<text x="66.3" y="34.1">3</text>
<text x="69.4" y="31.4">A5</text>
<text x="69.4" y="33.2">A6</text>
<text x="69.4" y="35">A7</text>
<text x="79.8" y="31.4">O5</text>
<text x="79.8" y="33.2">O6</text>
<text x="79.8" y="35">O7</text>
<text x="84.2" y="30.6">17</text>
<text x="84.2" y="32.3">18</text>
<text x="84.2" y="34.1">19</text>
<text x="88.3" y="32">D6</text>
<text x="88.3" y="30.1">D5</text>
<text x="88.3" y="33.8">D7</text>
<text x="101" y="35.6">A8</text>
<text x="109.6" y="30.1">A5</text>
<text x="109.6" y="33.8">A7</text>
<text x="109.6" y="32">A6</text>
<text x="115.9" y="36">25</text>
<text x="116.8" y="30.6">5</text>
<text x="116.8" y="32.3">4</text>
<text x="116.8" y="34.1">3</text>
<text x="120" y="31.4">A5</text>
<text x="120" y="33.2">A6</text>
<text x="120" y="35">A7</text>
<text x="130.3" y="31.4">D5</text>
<text x="130.3" y="33.2">D6</text>
<text x="130.3" y="35">D7</text>
<text x="134.7" y="30.6">17</text>
<text x="134.7" y="32.3">18</text>
<text x="134.7" y="34.1">19</text>
<text x="138.9" y="33.8">D7</text>
<text x="138.9" y="30.1">D5</text>
<text x="138.9" y="32">D6</text>
<text x="147.8" y="35.6">E</text>
<text x="165.5" y="30.6">9</text>
<text x="165.5" y="36">5</text>
<text x="168.7" y="31.4">P3.5/T1</text>
<text x="183" y="31.4">P1.5</text>
<text x="183" y="33.2">P1.6</text>
<text x="183" y="35">P1.7</text>
<text x="188.8" y="30.6">17</text>
<text x="188.8" y="32.3">18</text>
<text x="188.8" y="34.1">19</text>
<text x="229" y="33.8">D6</text>
<text x="229" y="30.1">D4</text>
<text x="229" y="35.6">D7</text>
<text x="229" y="32">D5</text>
<text x="244.3" y="31.4">9</text>
<text x="244.3" y="33.2">11</text>
<text x="244.3" y="35">13</text>
<text x="249.7" y="31.4">10</text>
<text x="249.7" y="33.2">12</text>
<text x="249.7" y="35">14</text>
<text x="261.5" y="35.6">RESET1</text>
<text x="261.5" y="33.8">RESET2</text>
<text x="263.3" y="32">R/W</text>
<text x="263.3" y="30.1">E</text>
<text x="271" y="30.4">+</text>
<text x="272.6" y="34">10uF</text>
<text x="273.9" y="30.4">C1</text>
<text x="55.9" y="39.2">A10</text>
<text x="55.9" y="41">A11</text>
<text x="55.9" y="37.4">A9</text>
<text x="65.4" y="37.8">24</text>
<text x="65.4" y="39.5">21</text>
<text x="65.4" y="41.4">23</text>
<text x="69.4" y="36.8">A8</text>
<text x="69.4" y="38.6">A9</text>
<text x="69.4" y="40.4">A10</text>
<text x="101" y="39.2">A10</text>
<text x="101" y="37.4">A9</text>
<text x="101" y="41">A11</text>
<text x="115.9" y="37.8">24</text>
<text x="115.9" y="39.5">21</text>
<text x="115.9" y="41.4">23</text>
<text x="120" y="36.8">A8</text>
<text x="120" y="38.6">A9</text>
<text x="120" y="40.4">A10</text>
<text x="147.8" y="41">RESET2</text>
<text x="165.5" y="41.4">1</text>
<text x="165.5" y="37.8">4</text>
<text x="168.7" y="36.8">XTAL1</text>
<text x="168.7" y="38.6">XTAL2</text>
<text x="188.8" y="41.4">11</text>
<text x="200.2" y="41.1">TICK</text>
<text x="229" y="41">A2</text>
<text x="229" y="39.2">A1</text>
<text x="229" y="37.4">A0</text>
<text x="244.3" y="36.8">15</text>
<text x="244.3" y="38.6">17</text>
<text x="244.3" y="40.4">19</text>
<text x="249.7" y="36.8">16</text>
<text x="249.7" y="38.6">18</text>
<text x="249.7" y="40.4">20</text>
<text x="55.9" y="42.8">A12</text>
<text x="55.9" y="46.4">A14</text>
<text x="55.9" y="44.6">A13</text>
<text x="65.4" y="45">26</text>
<text x="65.4" y="46.8">27</text>
<text x="66.3" y="43.2">2</text>
<text x="69.4" y="42.2">A11</text>
<text x="69.4" y="44">A12</text>
<text x="69.4" y="45.8">A13</text>
<text x="69.4" y="47.7">A14</text>
<text x="101" y="46.4">A14</text>
<text x="101" y="44.6">A13</text>
<text x="101" y="42.8">A12</text>
<text x="115.9" y="45">26</text>
<text x="116.8" y="43.2">2</text>
<text x="116.8" y="46.8">1</text>
<text x="120" y="42.2">A11</text>
<text x="120" y="44">A12</text>
<text x="120" y="45.8">A13</text>
<text x="120" y="47.7">A14</text>
<text x="155.1" y="43">+5V</text>
<text x="164.6" y="45">20</text>
<text x="168.7" y="42.2">RST/VPP</text>
<text x="168.7" y="45.8">VCC</text>
<text x="183" y="42.2">P3.7</text>
<text x="229" y="44.6">A4</text>
<text x="229" y="46.4">A5</text>
<text x="229" y="42.8">A3</text>
<text x="244.3" y="42.2">21</text>
<text x="244.3" y="44">23</text>
<text x="244.3" y="45.8">25</text>
<text x="244.3" y="47.7">27</text>
<text x="249.7" y="42.2">22</text>
<text x="249.7" y="44">24</text>
<text x="249.7" y="45.8">26</text>
<text x="249.7" y="47.7">28</text>
<text x="46.9" y="50">ROM_CE</text>
<text x="65.4" y="50.4">20</text>
<text x="65.4" y="52.2">22</text>
<text x="69.4" y="51.2">CE</text>
<text x="69.4" y="53">OE</text>
<text x="106.3" y="53.6">RAM_WR</text>
<text x="106.3" y="50">A15</text>
<text x="115.9" y="50.4">20</text>
<text x="115.9" y="52.2">22</text>
<text x="120" y="51.2">CE</text>
<text x="120" y="53">OE</text>
<text x="155.1" y="50.2">VCC</text>
<text x="158.7" y="51.5">D14</text>
<text x="167.7" y="50.2">AT89C2051</text>
<text x="167.7" y="53.8">1N4733A</text>
<text x="229" y="53.6">A9</text>
<text x="229" y="48.2">A6</text>
<text x="229" y="50">A7</text>
<text x="229" y="51.8">A8</text>
<text x="244.3" y="49.4">29</text>
<text x="244.3" y="51.2">31</text>
<text x="244.3" y="53">33</text>
<text x="249.7" y="49.4">30</text>
<text x="249.7" y="51.2">32</text>
<text x="249.7" y="53">34</text>
<text x="263.3" y="53.6">A14</text>
<text x="263.3" y="51.8">A15</text>
<text x="55.9" y="55.6">+5V</text>
<text x="66.3" y="54">1</text>
<text x="69.4" y="57.6">27C256</text>
<text x="69.4" y="54.9">VPP</text>
<text x="77.3" y="59.2">A[8..14]</text>
<text x="115.9" y="54">27</text>
<text x="119.9" y="57.6">HM62256B</text>
<text x="120" y="54.9">WE</text>
<text x="153.2" y="59.2">U4</text>
<text x="229" y="57.2">A11</text>
<text x="229" y="55.5">A10</text>
<text x="244.3" y="54.9">35</text>
<text x="244.3" y="56.6">37</text>
<text x="244.3" y="58.4">39</text>
<text x="249.7" y="54.9">36</text>
<text x="249.7" y="56.6">38</text>
<text x="249.7" y="58.4">40</text>
<text x="263.3" y="55.5">A13</text>
<text x="263.3" y="57.2">A12</text>
<text x="124.4" y="64.4">R/W</text>
<text x="124.4" y="62.7">E</text>
<text x="151" y="63">2</text>
<text x="151" y="64.9">3</text>
<text x="154.2" y="63.8">I</text>
<text x="154.2" y="65.7">I</text>
<text x="156.8" y="60" transform="rotate(-90 156.8 60)">20</text>
<text x="157.6" y="66" transform="rotate(-90 157.6 66)">VCC</text>
<text x="158.9" y="63.8">I/O/Q</text>
<text x="158.9" y="65.7">I/O/Q</text>
<text x="165.4" y="63">12</text>
<text x="165.4" y="64.9">13</text>
<text x="185.8" y="62.7">ROM_CE</text>
<text x="185.8" y="64.6">UART</text>
<text x="244.3" y="61.2">HEADER 20X2</text>
<text x="23.5" y="68.2">C2</text>
<text x="40.6" y="71.8">C3</text>
<text x="43.3" y="70">27pF</text>
<text x="124.4" y="69.8">A12</text>
<text x="124.4" y="66.2">A10</text>
<text x="124.4" y="68.1">A11</text>
<text x="124.4" y="71.6">A13</text>
<text x="151" y="66.6">4</text>
<text x="151" y="68.4">5</text>
<text x="151" y="70.2">6</text>
<text x="154.2" y="67.5">I</text>
<text x="154.2" y="69.3">I</text>
<text x="154.2" y="71">I</text>
<text x="158.9" y="67.5">I/O/Q</text>
<text x="158.9" y="69.3">I/O/Q</text>
<text x="158.9" y="71">I/O/Q</text>
<text x="165.4" y="66.6">14</text>
<text x="165.4" y="68.4">15</text>
<text x="165.4" y="70.2">16</text>
<text x="185.8" y="68.1">RAM_WR</text>
<text x="204.1" y="67.3">GPIO1</text>
<text x="207.7" y="71">LCD_E</text>
<text x="248.8" y="68.1">D0</text>
<text x="248.8" y="69.8">D1</text>
<text x="248.8" y="71.6">D2</text>
<text x="256.5" y="71">D1</text>
<text x="256.5" y="69.1">D0</text>
<text x="21.6" y="73.7">27pF</text>
<text x="23.5" y="75.4">TP2</text>
<text x="31.5" y="72.1">Y1</text>
<text x="31.5" y="77.4">4MHz</text>
<text x="43.8" y="77.5">39</text>
<text x="47.8" y="75.6">U5</text>
<text x="73.4" y="77.5">8</text>
<text x="84.8" y="77">A0</text>
<text x="124.4" y="73.5">A14</text>
<text x="124.4" y="75.3">A15</text>
<text x="151" y="72.1">7</text>
<text x="151" y="73.8">8</text>
<text x="151" y="75.6">9</text>
<text x="154.2" y="72.9">I</text>
<text x="154.2" y="74.7">I</text>
<text x="154.2" y="76.5">I</text>
<text x="158.9" y="72.9">I/O/Q</text>
<text x="158.9" y="74.7">I/O/Q</text>
<text x="158.9" y="76.5">I/O/Q</text>
<text x="165.4" y="72.1">17</text>
<text x="165.4" y="73.8">18</text>
<text x="165.4" y="75.6">19</text>
<text x="207.7" y="74.5">PORT1</text>
<text x="207.7" y="72.7">PORT0</text>
<text x="207.7" y="76.4">PORT2</text>
<text x="248.8" y="75.3">D4</text>
<text x="248.8" y="73.5">D3</text>
<text x="248.8" y="77">D5</text>
<text x="256.5" y="74.5">D3</text>
<text x="256.5" y="76.4">D4</text>
<text x="256.5" y="72.7">D2</text>
<text x="9" y="80.9">TEST POINT</text>
<text x="24.4" y="80.1">1</text>
<text x="43.8" y="82.9">38</text>
<text x="47.8" y="78.3">X1</text>
<text x="47.8" y="83.7">EX2</text>
<text x="69.1" y="78.3">A0</text>
<text x="69.1" y="80.1">A1</text>
<text x="69.1" y="81.9">A2</text>
<text x="69.1" y="83.7">A3</text>
<text x="73.4" y="79.2">9</text>
<text x="73.4" y="81">10</text>
<text x="73.4" y="82.9">11</text>
<text x="84.8" y="78.8">A1</text>
<text x="84.8" y="80.7">A2</text>
<text x="84.8" y="82.5">A3</text>
<text x="124.4" y="80.7">A1</text>
<text x="124.4" y="78.8">A0</text>
<text x="150.1" y="81">11</text>
<text x="151" y="79.2">1</text>
<text x="154.2" y="80.1">I/CLK</text>
<text x="154.2" y="81.9">I/OE</text>
<text x="248.8" y="80.7">D7</text>
<text x="248.8" y="78.8">D6</text>
<text x="256.5" y="79.9">D6</text>
<text x="256.5" y="81.8">D7</text>
<text x="256.5" y="78.1">D5</text>
<text x="7.2" y="86.3">+5V</text>
<text x="12.2" y="88.2">1</text>
<text x="15.2" y="85.9">R2</text>
<text x="20.2" y="86.3">RESET1</text>
<text x="21.1" y="88.2">2</text>
<text x="31.2" y="88.1">NMI</text>
<text x="43.8" y="86.4">37</text>
<text x="44.7" y="88.2">2</text>
<text x="47.8" y="87.3">RESET</text>
<text x="47.8" y="89.1">NMI</text>
<text x="69.1" y="85.5">A4</text>
<text x="69.1" y="87.3">A5</text>
<text x="69.1" y="89.1">A6</text>
<text x="73.4" y="84.7">12</text>
<text x="73.4" y="86.4">13</text>
<text x="73.4" y="88.2">14</text>
<text x="84.8" y="86.1">A5</text>
<text x="84.8" y="87.9">A6</text>
<text x="84.8" y="89.7">A7</text>
<text x="84.8" y="84.2">A4</text>
<text x="144.6" y="89">A1</text>
<text x="144.6" y="87.1">A0</text>
<text x="155.1" y="84.5">GAL16V8D</text>
<text x="236.2" y="89.8">ESP switch</text>
<text x="21.1" y="90.1">3</text>
<text x="21.1" y="91.9">4</text>
<text x="21.1" y="93.6">5</text>
<text x="21.1" y="95.5">6</text>
<text x="30.6" y="91.5">HALT</text>
<text x="32.4" y="93.3">IRQ</text>
<text x="43.8" y="91.9">40</text>
<text x="44.7" y="93.6">3</text>
<text x="47.8" y="92.7">HALT</text>
<text x="47.8" y="94.5">IRQ</text>
<text x="69.1" y="90.9">A7</text>
<text x="69.1" y="92.7">A8</text>
<text x="69.1" y="94.5">A9</text>
<text x="73.4" y="90.1">15</text>
<text x="73.4" y="91.9">16</text>
<text x="73.4" y="93.6">17</text>
<text x="73.4" y="95.5">18</text>
<text x="88.3" y="95.1">A10</text>
<text x="88.3" y="93.3">A9</text>
<text x="88.3" y="91.5">A8</text>
<text x="133.4" y="94.4">TXD</text>
<text x="143.8" y="93.6">6</text>
<text x="147" y="94.5">TXDATA</text>
<text x="163.6" y="91.9">U6</text>
<text x="165.6" y="94.5">E</text>
<text x="169" y="93.6">14</text>
<text x="182.1" y="93.3">E</text>
<text x="185.8" y="95.2">+5V</text>
<text x="240.7" y="93.6">SW1</text>
<text x="244.7" y="95.5">1</text>
<text x="261.5" y="91.5">10ms Tick</text>
<text x="265.1" y="95.1">TICK</text>
<text x="21.1" y="97.3">7</text>
<text x="21.1" y="99.1">8</text>
<text x="21.1" y="100.9">9</text>
<text x="30.6" y="96.9">FIRQ</text>
<text x="43.8" y="99.1">36</text>
<text x="43.8" y="100.9">33</text>
<text x="44.7" y="97.3">4</text>
<text x="47.8" y="98.1">FIRQ</text>
<text x="47.8" y="99.9">MRDY</text>
<text x="47.8" y="101.8">DMA/B</text>
<text x="68.2" y="96.4">A10</text>
<text x="68.2" y="98.1">A11</text>
<text x="68.2" y="99.9">A12</text>
<text x="68.2" y="101.8">A13</text>
<text x="73.4" y="97.3">19</text>
<text x="73.4" y="99.1">20</text>
<text x="73.4" y="100.9">21</text>
<text x="88.3" y="100.5">A13</text>
<text x="88.3" y="98.7">A12</text>
<text x="88.3" y="96.9">A11</text>
<text x="143.8" y="97.3">5</text>
<text x="143.8" y="100.9">7</text>
<text x="147" y="98.1">RTS</text>
<text x="147" y="101.8">IRQ</text>
<text x="163.4" y="98.1">CS0</text>
<text x="163.4" y="99.9">CS1</text>
<text x="163.4" y="101.8">CS2</text>
<text x="169" y="97.3">8</text>
<text x="169" y="99.1">10</text>
<text x="169" y="100.9">9</text>
<text x="185.8" y="100.5">UART</text>
<text x="227.2" y="96.9">IRQ</text>
<text x="237.7" y="97.3">2</text>
<text x="244.7" y="99.1">3</text>
<text x="260.6" y="100.8">SW2</text>
<text x="14.4" y="102.4">C</text>
<text x="15.7" y="105">RESISTOR SIP 9</text>
<text x="68.2" y="103.5">A14</text>
<text x="68.2" y="105.3">A15</text>
<text x="73.4" y="102.7">22</text>
<text x="73.4" y="104.5">23</text>
<text x="77.6" y="107.7">D0</text>
<text x="88.3" y="104.1">A15</text>
<text x="88.3" y="102.3">A14</text>
<text x="133.1" y="105.9">D1</text>
<text x="133.1" y="104.1">D0</text>
<text x="133.1" y="107.7">D2</text>
<text x="142.9" y="104.5">22</text>
<text x="142.9" y="106.3">21</text>
<text x="147" y="105.3">D0</text>
<text x="147" y="107.1">D1</text>
<text x="159.7" y="107.1">RXDATA</text>
<text x="164.3" y="105.3">RS</text>
<text x="169" y="104.5">11</text>
<text x="169" y="106.3">2</text>
<text x="180.3" y="104.1">A0</text>
<text x="187.9" y="107">RXD</text>
<text x="208.1" y="106.1">RESET1</text>
<text x="216.4" y="103.7">R3</text>
<text x="243.4" y="107.7">IRQ test switch</text>
<text x="259.7" y="107.9">IRQ</text>
<text x="27" y="109.7">+5V</text>
<text x="69" y="109">D0</text>
<text x="69" y="110.7">D1</text>
<text x="69" y="112.5">D2</text>
<text x="73.4" y="108.1">31</text>
<text x="73.4" y="109.9">30</text>
<text x="73.4" y="111.7">29</text>
<text x="73.4" y="113.5">28</text>
<text x="77.6" y="111.3">D2</text>
<text x="77.6" y="113.1">D3</text>
<text x="77.6" y="109.6">D1</text>
<text x="133.1" y="113.1">D5</text>
<text x="133.1" y="109.6">D3</text>
<text x="133.1" y="111.3">D4</text>
<text x="142.9" y="108.1">20</text>
<text x="142.9" y="109.9">19</text>
<text x="142.9" y="111.7">18</text>
<text x="142.9" y="113.5">17</text>
<text x="147" y="109">D2</text>
<text x="147" y="110.7">D3</text>
<text x="147" y="112.5">D4</text>
<text x="163" y="110.7">DCD</text>
<text x="163.3" y="109">CTS</text>
<text x="169" y="108.1">24</text>
<text x="169" y="109.9">23</text>
<text x="169" y="113.5">3</text>
<text x="207.3" y="113.3">+5V</text>
<text x="218.2" y="109.7">100</text>
<text x="236.2" y="111.5">+5V</text>
<text x="29.4" y="115.1">+</text>
<text x="32.3" y="115.1">C4</text>
<text x="32.3" y="116.8">10uF</text>
<text x="69" y="114.4">D3</text>
<text x="69" y="116.2">D4</text>
<text x="69" y="117.9">D5</text>
<text x="69" y="119.8">D6</text>
<text x="73.4" y="115.3">27</text>
<text x="73.4" y="117.1">26</text>
<text x="73.4" y="119">25</text>
<text x="77.6" y="116.8">D5</text>
<text x="77.6" y="114.9">D4</text>
<text x="77.6" y="118.5">D6</text>
<text x="133.1" y="116.8">D7</text>
<text x="133.1" y="114.9">D6</text>
<text x="142.9" y="115.3">16</text>
<text x="142.9" y="117.1">15</text>
<text x="147" y="114.4">D5</text>
<text x="147" y="116.2">D6</text>
<text x="147" y="117.9">D7</text>
<text x="161" y="114.4">RXCLK</text>
<text x="161.2" y="116.2">TXCLK</text>
<text x="163.4" y="119.8">R/W</text>
<text x="169" y="115.3">4</text>
<text x="169" y="119">13</text>
<text x="178.5" y="118.5">R/W</text>
<text x="185.2" y="115.1">E</text>
<text x="213.7" y="119.5">Q1</text>
<text x="241.6" y="118.7">R4</text>
<text x="69" y="121.6">D7</text>
<text x="70" y="125.1">E</text>
<text x="73.4" y="120.7">24</text>
<text x="73.4" y="124.3">34</text>
<text x="77.6" y="120.3">D7</text>
<text x="84" y="124.1">E</text>
<text x="110" y="125.9">TP3</text>
<text x="163.2" y="122.5">6850</text>
<text x="209.1" y="121.3" transform="rotate(-90 209.1 121.3)">3</text>
<text x="212.8" y="122.3">BC557</text>
<text x="214" y="124.3">2</text>
<text x="221.8" y="122.3">R5</text>
<text x="241.6" y="120.6">10k</text>
<text x="253.3" y="122.5">SW3</text>
<text x="68.8" y="128.8">BA</text>
<text x="68.8" y="130.6">BS</text>
<text x="69.8" y="127">Q</text>
<text x="73.4" y="126.2">35</text>
<text x="73.4" y="127.9">6</text>
<text x="73.4" y="129.7">5</text>
<text x="73.4" y="131.6">32</text>
<text x="84.8" y="131.1">R/W</text>
<text x="97.4" y="129.4">E</text>
<text x="110.9" y="130.6">1</text>
<text x="129.8" y="127.2">D3</text>
<text x="140.6" y="127.2">R6</text>
<text x="183.6" y="130.5">RESET2</text>
<text x="193" y="129.4">RESET2</text>
<text x="209.1" y="129.5" transform="rotate(-90 209.1 129.5)">1</text>
<text x="218.2" y="127.8">1k</text>
<text x="238.6" y="129.5">+</text>
<text x="241.5" y="129.5">C5</text>
<text x="241.5" y="131.1">10uF</text>
<text x="252.5" y="129.5">RESET</text>
<text x="47.8" y="135.1">6809</text>
<text x="67.8" y="132.4">R/W</text>
<text x="110" y="135">TEST POINT</text>
<text x="129.8" y="135">POWER</text>
<text x="142.4" y="133.2">1k</text>
<text x="212.8" y="133.2">R7</text>
<text x="212.8" y="135">4.7k</text>
<text x="250.5" y="135.8" transform="rotate(-90 250.5 135.8)">3</text>
<text x="256" y="135">KIA7045</text>
<text x="12.6" y="143.9">+5V</text>
<text x="15.5" y="140.4">TP4</text>
<text x="36.1" y="138.6">+5V</text>
<text x="118.4" y="142.3">7805</text>
<text x="123.9" y="140.7">U7</text>
<text x="156.9" y="141.6">D4</text>
<text x="178.5" y="140.4">J1</text>
<text x="201.1" y="140.5">SW4</text>
<text x="216.4" y="142">FIRQ</text>
<text x="241.6" y="143.9">+5V</text>
<text x="246.9" y="140.4">Q2</text>
<text x="250.5" y="143.8" transform="rotate(-90 250.5 143.8)">1</text>
<text x="254.3" y="143.8">VOLTAGE DIP RESET</text>
<text x="255.5" y="138.8">2</text>
<text x="16.2" y="145">1</text>
<text x="77.6" y="147.6">10uF 16V</text>
<text x="84.9" y="149.4">+</text>
<text x="107.8" y="144.2">3</text>
<text x="110.9" y="145">VOUT</text>
<text x="124.1" y="145">VIN</text>
<text x="129.3" y="144.2">1</text>
<text x="146.2" y="149.4">+</text>
<text x="154.7" y="144.2">2</text>
<text x="156.9" y="149.4">1N4007</text>
<text x="163.6" y="144.2">1</text>
<text x="178.1" y="144.2">1</text>
<text x="178.1" y="146">2</text>
<text x="182.1" y="149.4">DC Input</text>
<text x="201.1" y="147.7">SW5</text>
<text x="203.8" y="145.8">FIRQ</text>
<text x="216.4" y="149.2">NMI</text>
<text x="15.5" y="153">TP5</text>
<text x="30.5" y="150.3">C8</text>
<text x="30.5" y="152.1">0.1uF</text>
<text x="41.2" y="150.3">C9</text>
<text x="41.2" y="152.1">0.1uF</text>
<text x="53.9" y="150.3">C10</text>
<text x="53.9" y="152.1">0.1uF</text>
<text x="64.7" y="150.3">C11</text>
<text x="64.7" y="152.1">0.1uF</text>
<text x="75.5" y="150.3">C12</text>
<text x="75.5" y="152.1">0.1uF</text>
<text x="81.4" y="151.2">C6</text>
<text x="92.3" y="153">0.1uF</text>
<text x="94.1" y="151.2">C13</text>
<text x="120.7" y="154.7" transform="rotate(-90 120.7 154.7)">2</text>
<text x="121.6" y="150.5" transform="rotate(-90 121.6 150.5)">GND</text>
<text x="126.6" y="153">0.1uF</text>
<text x="128.4" y="151.2">C14</text>
<text x="142.8" y="151.2">C7</text>
<text x="149.7" y="153">1000uF25V</text>
<text x="201.9" y="153">NMI</text>
<text x="10.8" y="158.4">GND</text>
<text x="16.2" y="157.6">1</text>
<text x="207.3" y="162">Title</text>
<text x="207.3" y="167.4">Size</text>
<text x="214.5" y="163.8">6809 MICROPROCESSOR KIT (C) 2017</text>
<text x="214.5" y="167.4">Document Number</text>
<text x="266.9" y="167.4">Rev</text>
<text x="144.3" y="170.9">Designed by Wichit Sirichote, wichit.sirichote@gmail.com, (C) 2017</text>
<text x="207.3" y="172.8">Date:</text>
<text x="209.2" y="169.2">B</text>
<text x="214.5" y="169.2">&lt;Doc&gt;</text>
<text x="216.7" y="172.8">Thursday, June 08, 2017</text>
<text x="243.4" y="172.8">Sheet</text>
<text x="252.5" y="172.8">1</text>
<text x="257.9" y="172.8">of</text>
<text x="263.3" y="172.8">3</text>
<text x="268.6" y="169.2">1</text>
</g>
<g font-size="1.3">
<text x="28.8" y="1.4">5</text>
<text x="82.9" y="1.4">4</text>
<text x="137" y="1.4">3</text>
<text x="191.1" y="1.4">2</text>
<text x="245.2" y="1.4">1</text>
<text x=".5" y="24.4">D</text>
<text x="272.8" y="24.4">D</text>
<text x=".5" y="67.2">C</text>
<text x="272.8" y="67.2">C</text>
<text x=".5" y="110.1">B</text>
<text x="272.8" y="110.1">B</text>
<text x=".5" y="152.9">A</text>
<text x="272.8" y="152.9">A</text>
<text x="28.8" y="174.6">5</text>
<text x="82.9" y="174.6">4</text>
<text x="137" y="174.6">3</text>
<text x="191.1" y="174.6">2</text>
<text x="245.2" y="174.6">1</text>
</g>
</svg>
